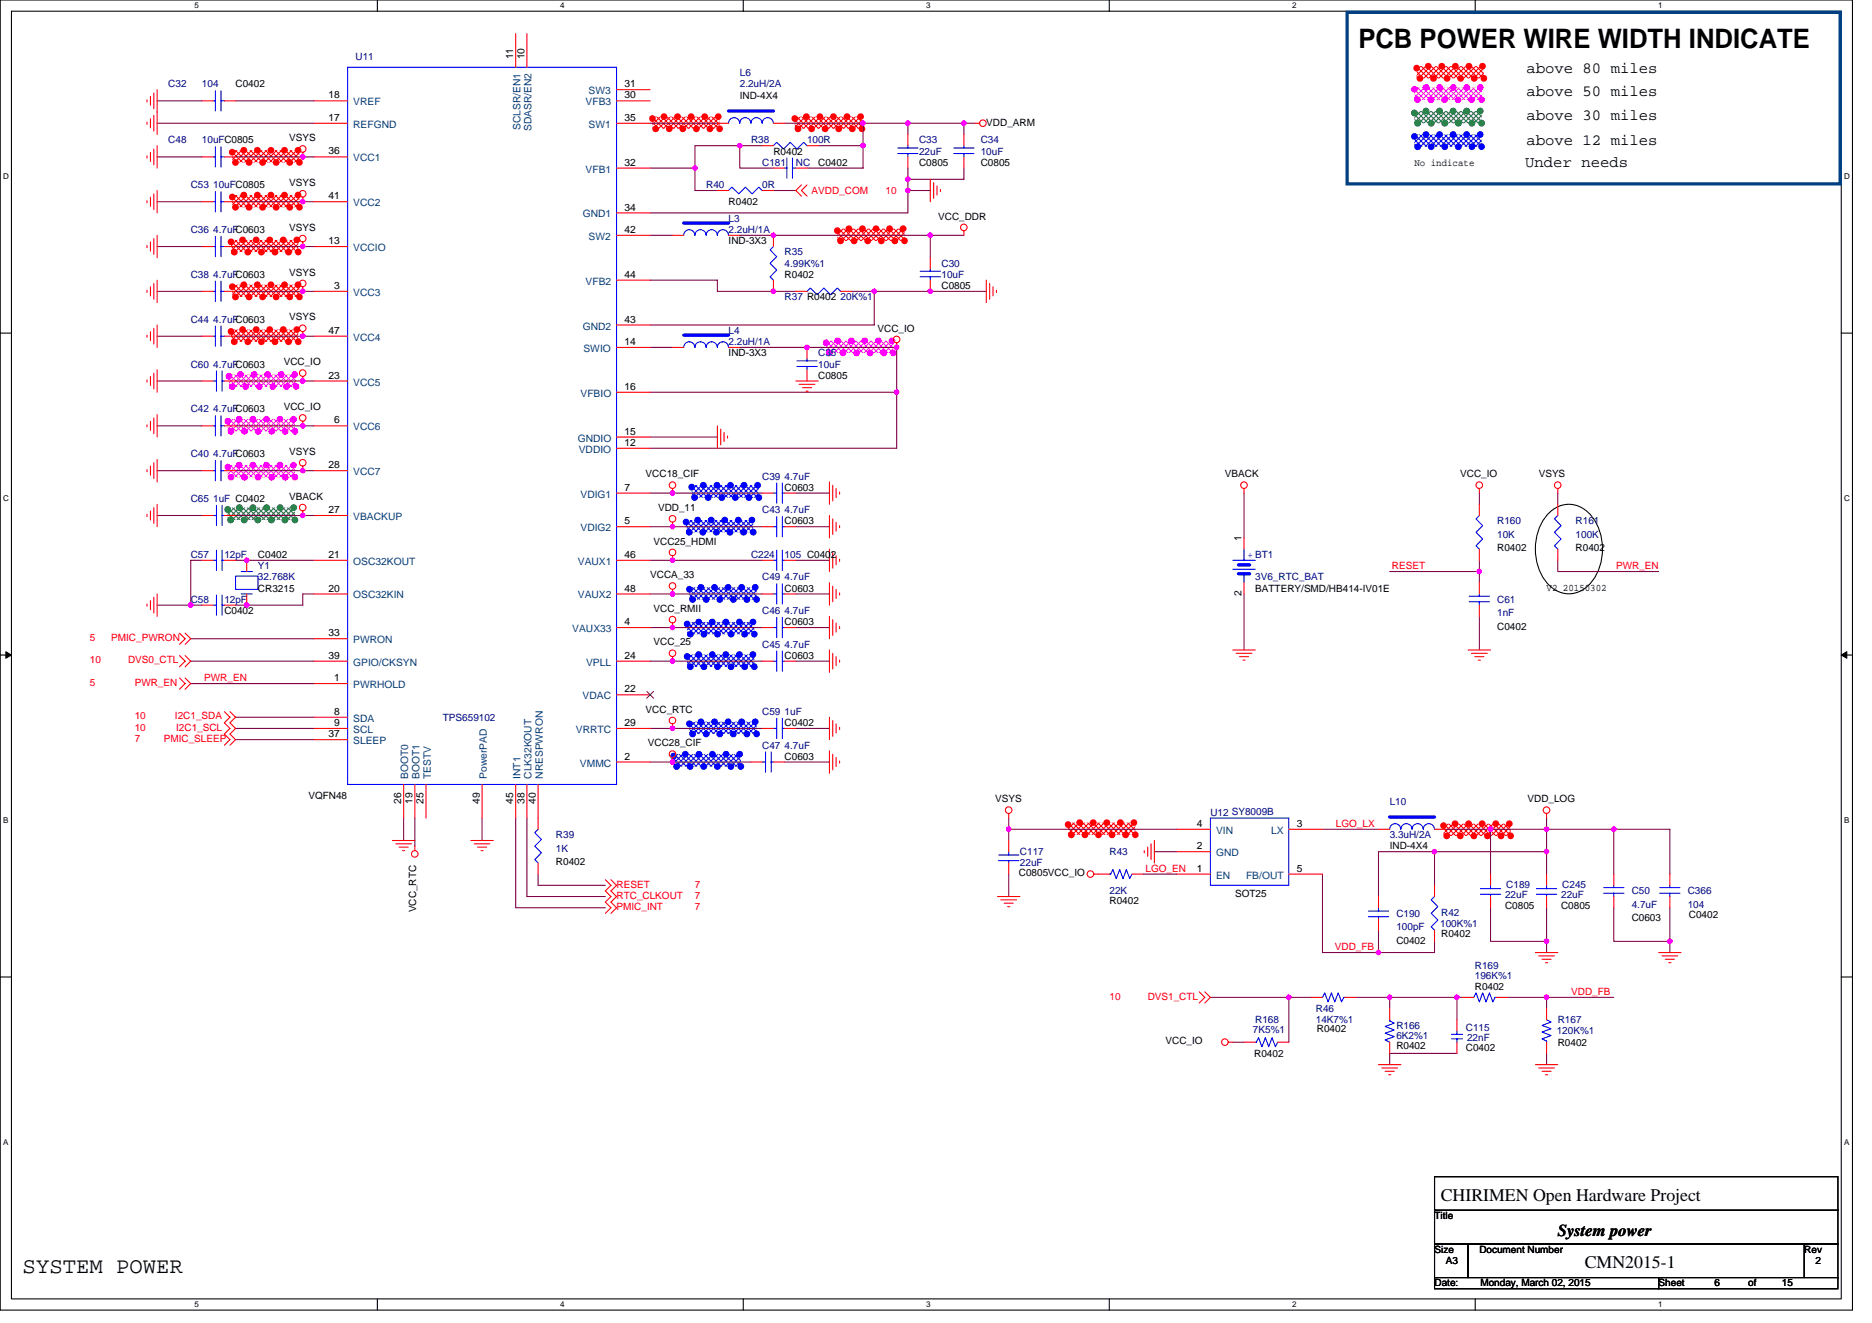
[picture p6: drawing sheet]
<svg xmlns="http://www.w3.org/2000/svg" width="297mm" height="210mm" viewBox="0 0 297 210" stroke-linecap="round" stroke-linejoin="round" font-family="sans-serif">
<path d="M0 0h293.9v207.9h-293.9zM1.8 1.8h290.4v204.3h-290.4z" fill="none" stroke="#000" stroke-width=".17"/>
<g fill="#fff">
<path d="M30.8 .2h.7v1.4h-.7z"/>
<path d="M30.8 206.3h.7v1.4h-.7z"/>
</g>
<path d="M59.9 0v1.8M59.9 206.1v1.8" fill="none" stroke="#000" stroke-width=".17"/>
<g fill="#fff">
<path d="M88.9 .2h.7v1.4h-.7z"/>
<path d="M88.9 206.3h.7v1.4h-.7z"/>
</g>
<path d="M117.9 0v1.8M117.9 206.1v1.8" fill="none" stroke="#000" stroke-width=".17"/>
<g fill="#fff">
<path d="M147 .2h.7v1.4h-.7z"/>
<path d="M147 206.3h.7v1.4h-.7z"/>
</g>
<path d="M176 0v1.8M176 206.1v1.8" fill="none" stroke="#000" stroke-width=".17"/>
<g fill="#fff">
<path d="M205 .2h.7v1.4h-.7z"/>
<path d="M205 206.3h.7v1.4h-.7z"/>
</g>
<path d="M234.1 0v1.8M234.1 206.1v1.8" fill="none" stroke="#000" stroke-width=".17"/>
<g fill="#fff">
<path d="M263.1 .2h.7v1.4h-.7z"/>
<path d="M263.1 206.3h.7v1.4h-.7z"/>
<path d="M.5 27.3h.9v1.4h-.9z"/>
<path d="M292.6 27.3h.9v1.4h-.9z"/>
<path d="M.5 78.4h.9v1.4h-.9z"/>
<path d="M292.6 78.4h.9v1.4h-.9z"/>
</g>
<path d="M0 52.9h1.8M292.2 52.9h1.7" fill="none" stroke="#000" stroke-width=".17"/>
<g fill="#fff">
<path d="M.5 129.5h.8v1.4h-.8z"/>
<path d="M292.6 129.5h.9v1.4h-.9z"/>
</g>
<path d="M0 103.9h1.8M292.2 103.9h1.7" fill="none" stroke="#000" stroke-width=".17"/>
<path d="M.9 103.4l.9 .5-.9 .5zM292.2 103.9l.8-.5v1z" fill="#000" stroke="#000" stroke-width=".16"/>
<g fill="#fff">
<path d="M.5 180.5h.8v1.4h-.8z"/>
<path d="M292.6 180.5h.9v1.4h-.9z"/>
</g>
<path d="M245.8 81.4a4.4 4.4 0 0 1 6.9 .7 8.7 8.7 0 0 1-.6 10.7 4.4 4.4 0 0 1-6.9-.7 8.8 8.8 0 0 1 .6-10.7zM0 155h1.8M292.2 155h1.7M227.6 186.7h64v5.3h-64zM227.6 192h64v5.4h-64zM227.6 197.4h5.4v5.3h-5.4zM233 197.4h53.3v5.3h-53.3zM286.3 197.4h5.3v5.3h-5.3zM227.6 202.7h35.6v1.8h-35.6zM263.2 202.7h28.4v1.8h-28.4z" fill="none" stroke="#000" stroke-width=".17"/>
<g fill="#00f" stroke="#00f" stroke-width="1.1" stroke-dasharray="0 2.1">
<path d="M224.4 21.3h10.7v2h-10.7z" fill-rule="evenodd"/>
<path d="M109.7 77h10.7v2h-10.7z" fill-rule="evenodd"/>
<path d="M108.9 82.5h10.6v2h-10.6z" fill-rule="evenodd"/>
<path d="M109.4 93.2h10.7v1.9h-10.7z" fill-rule="evenodd"/>
<path d="M109 98.7h10.7v1.9h-10.7z" fill-rule="evenodd"/>
<path d="M109 103.8h10.7v2h-10.7z" fill-rule="evenodd"/>
<path d="M109.4 114.5h10.7v2h-10.7z" fill-rule="evenodd"/>
<path d="M106.9 119.7h10.7v1.9h-10.7z" fill-rule="evenodd"/>
</g>
<g fill="#008000" stroke="#008000" stroke-width="1.1" stroke-dasharray="0 2.1">
<path d="M224.4 17.6h10.7v2h-10.7z" fill-rule="evenodd"/>
<path d="M36.1 80.5h10.7v2h-10.7z" fill-rule="evenodd"/>
</g>
<g fill="#f00" stroke="#f00" stroke-width="1.1" stroke-dasharray="0 2.1">
<path d="M224.8 10.5h10.7v1.9h-10.7z" fill-rule="evenodd"/>
<path d="M126.1 18.5h10.7v1.9h-10.7z" fill-rule="evenodd"/>
<path d="M103.5 18.5h10.7v1.9h-10.7z" fill-rule="evenodd"/>
<path d="M132.9 36.3h10.6v1.9h-10.6z" fill-rule="evenodd"/>
<path d="M36.8 23.8h10.7v2h-10.7z" fill-rule="evenodd"/>
<path d="M36.8 30.9h10.7v2h-10.7z" fill-rule="evenodd"/>
<path d="M36.7 38.1h10.6v1.9h-10.6z" fill-rule="evenodd"/>
<path d="M36.8 45.2h10.7v1.9h-10.7z" fill-rule="evenodd"/>
<path d="M36.7 52.3h10.6v1.9h-10.6z" fill-rule="evenodd"/>
<path d="M169.5 130.5h10.6v2h-10.6z" fill-rule="evenodd"/>
<path d="M229 130.7h10.7v1.9h-10.7z" fill-rule="evenodd"/>
</g>
<path d="M213.8 1.9h78.2v27.3h-78.2z" fill="none" stroke="#004080" stroke-width=".53"/>
<g fill="#f0f" stroke="#f0f" stroke-width="1.1" stroke-dasharray="0 2.1">
<path d="M224.4 13.9h10.7v1.9h-10.7z" fill-rule="evenodd"/>
<path d="M131.1 54.1h10.6v1.9h-10.6z" fill-rule="evenodd"/>
<path d="M36.1 66.5h10.7v2h-10.7z" fill-rule="evenodd"/>
<path d="M36.3 59.4h10.7v1.9h-10.7z" fill-rule="evenodd"/>
<path d="M36.1 73.8h10.7v1.9h-10.7z" fill-rule="evenodd"/>
</g>
<g fill="none" stroke="#800040" stroke-width=".17">
<path d="M24.9 19.6h24.9M24.9 16h7.1M37.4 16h12.4M103.2 19.6h10.6M124.5 19.6h19.6M136.9 19.6v7.1h-8.8M144.1 19.6h8.8v1.7M144.1 19.6v1.7M152.9 19.6h1.8M24.9 24.9h7.1M24.9 39.1h7.1M24.9 32h7.1"/>
<path d="M37.4 24.9h12.4M37.4 39.1h12.4M37.4 32h12.4M103.2 26.7h7.1M103.2 37.3h3.5M117.4 23.1v3.6h5.3M120.9 23.1h-10.6v7.1h3.5M122.7 30.2h3.6M129.8 23.1h7.1M144.1 26.7v7.1h-40.9M144.1 30.2h3.5M147.6 37.3v3.6"/>
<path d="M152.9 37.3h-35.5M152.9 26.7v1.7h-8.8M24.9 46.2h7.1M24.9 53.3h7.1M49.8 46.2h-12.4M49.8 53.3h-12.4M103.2 44.4h10.6v1.8h12.5M103.2 55.1h3.5M117.4 55.1h24.9v16h-39.1M138.7 46.2v5.4h-35.5M156.5 46.2h-21.3M24.9 60.5h7.1"/>
<path d="M24.9 67.6h7.1M24.9 74.7h7.1M37.4 60.5h12.4M37.4 67.6h12.4M37.4 74.7h12.4M103.2 69.3h10.6M103.2 62.2h39.1M120.9 78.2h-17.7M126.3 78.2h5.3M197.4 78.2v7.1M234.7 78.2v1.8M247.2 78.2v1.8"/>
<path d="M24.9 96h7.1M24.9 81.8h7.1M32 88.9h-1.7v7.1M37.4 81.8h12.4M49.8 94.2h-1.8v1.8h-10.6M49.8 88.9h-12.4M103.2 99.6h17.7M103.2 88.9h17.7M120.9 94.2h-17.7M120.9 83.6h-17.7M126.3 99.6h5.3M126.3 94.2h5.3"/>
<path d="M126.3 88.9h5.3M126.3 83.6h5.3M197.4 94.2v8.9M220.5 90.7h14.2M234.7 88.9v3.6M234.7 97.8v5.3M247.2 88.9v1.8h16M30.3 108.5h19.5M30.3 101.3h19.5M30.3 104.9h19.5M37.4 115.6h12.4M37.4 113.8h12.4"/>
<path d="M37.4 117.3h12.4M103.2 115.6h17.7M120.9 104.9h-17.7M126.3 104.9h5.3M126.3 115.6h5.3M64 129.8v3.5M65.8 129.8v4.4M76.5 129.8v3.5M81.8 129.8v14.2h14.3M83.6 129.8v12.4h12.5M85.4 138.7v1.8h10.7M119.2 120.9h-16"/>
<path d="M124.5 120.9h7.1M160.1 129.8v3.5M160.1 138.7v3.5M160.1 131.6h26.6M181.4 138.7h5.3M183.2 135.1h3.5M209.8 131.6h8.9M209.8 138.7v12.4h17.8v-1.7M227.6 135.1v5.4M229.4 131.6h35.6v7.1M236.5 131.6v7.1M245.4 135.1h-26.7v7.1"/>
<path d="M245.4 129.8v8.9M256.1 131.6v7.1M192.1 158.2h16M204.5 158.2v7.2M215.2 158.2h16.9M218.7 147.6v3.5M220.5 158.2v1.8M231.2 158.2v3.6M236.5 144v5.4h8.9M245.4 144v7.1M245.4 158.2v1.8M256.1 158.2h-16.9"/>
<path d="M256.1 144v5.4h8.9M265 144v7.1M195.6 165.4h1.8M231.2 167.1h-10.7v1.8M245.4 167.1v1.8"/>
</g>
<g fill="#f0f" stroke="#f0f" stroke-width=".17">
<circle cx="48" cy="60.4" r=".35"/>
<circle cx="48" cy="46.2" r=".35"/>
<circle cx="48" cy="24.9" r=".35"/>
<circle cx="48" cy="53.3" r=".35"/>
<circle cx="138.7" cy="46.2" r=".35"/>
<circle cx="106.7" cy="104.9" r=".35"/>
<circle cx="106.7" cy="120.9" r=".35"/>
<circle cx="106.7" cy="78.2" r=".35"/>
<circle cx="147.6" cy="46.2" r=".35"/>
<circle cx="106.7" cy="99.6" r=".35"/>
<circle cx="106.7" cy="115.6" r=".35"/>
<circle cx="110.3" cy="26.7" r=".35"/>
<circle cx="122.7" cy="37.3" r=".35"/>
<circle cx="39.1" cy="88.9" r=".35"/>
<circle cx="39.1" cy="96" r=".35"/>
<circle cx="30.3" cy="96" r=".35"/>
<circle cx="147.6" cy="37.3" r=".35"/>
<circle cx="106.7" cy="94.2" r=".35"/>
<circle cx="144" cy="19.5" r=".35"/>
<circle cx="152.9" cy="19.5" r=".35"/>
<circle cx="136.9" cy="23.1" r=".35"/>
<circle cx="144" cy="30.2" r=".35"/>
<circle cx="142.3" cy="55.1" r=".35"/>
<circle cx="128" cy="55.1" r=".35"/>
<circle cx="122.7" cy="46.2" r=".35"/>
<circle cx="48" cy="81.8" r=".35"/>
<circle cx="136.9" cy="19.5" r=".35"/>
<circle cx="106.7" cy="83.6" r=".35"/>
<circle cx="117.4" cy="23.1" r=".35"/>
<circle cx="234.7" cy="90.7" r=".35"/>
<circle cx="144" cy="28.4" r=".35"/>
<circle cx="48" cy="67.6" r=".35"/>
<circle cx="142.3" cy="62.2" r=".35"/>
<circle cx="48" cy="39.1" r=".35"/>
<circle cx="48" cy="74.7" r=".35"/>
<circle cx="48" cy="32" r=".35"/>
<circle cx="245.4" cy="149.3" r=".35"/>
<circle cx="236.5" cy="131.6" r=".35"/>
<circle cx="204.5" cy="158.2" r=".35"/>
<circle cx="245.4" cy="158.2" r=".35"/>
<circle cx="218.7" cy="151.1" r=".35"/>
<circle cx="160" cy="131.6" r=".35"/>
<circle cx="220.5" cy="158.2" r=".35"/>
<circle cx="227.6" cy="135.1" r=".35"/>
<circle cx="245.4" cy="131.6" r=".35"/>
<circle cx="256.1" cy="131.6" r=".35"/>
<circle cx="106.7" cy="88.9" r=".35"/>
<circle cx="231.2" cy="158.2" r=".35"/>
<circle cx="264.9" cy="149.3" r=".35"/>
<circle cx="245.4" cy="135.1" r=".35"/>
</g>
<g fill="none" stroke="#f00" stroke-width=".17">
<path d="M23.3 19.4v.3M23.3 15.8v.4M23.9 18.8v1.5M23.9 15.3v1.4M24.4 18.3v2.5M24.4 14.8v2.5M24.9 14.2v7.1M32 16h1.8M35.6 16h1.8M49.8 19.6h5.4M49.8 16h5.4M81.8 5.3v5.4"/>
<path d="M83.6 5.3v5.4M97.8 19.6h5.4M97.8 16h5.4M97.8 14.2h5.4M113.8 19.6h1.8M122.7 19.6h1.8M154.7 19.6h.7M23.3 38.9v.4M23.3 24.7v.4M23.3 31.8v.4M23.9 38.4v1.4M23.9 24.2v1.4"/>
<path d="M23.9 31.3v1.4M24.4 37.9v2.5M24.4 23.6v2.5M24.4 30.8v2.5M24.9 37.3v3.6M24.9 23.1v3.6M24.9 30.2v3.6M32 32h1.8M32 39.1h1.8M32 24.9h1.8M35.6 32h1.8M35.6 39.1h1.8"/>
<path d="M35.6 24.9h1.8M48 38.4v.7M48 24.2v.7M48 31.3v.7M49.8 32h5.4M49.8 39.1h5.4M49.8 24.9h5.4M97.8 37.3h5.4M97.8 26.7h5.4M97.8 33.8h5.4M106.7 37.3h1.8M113.8 30.2h1.8"/>
<path d="M115.6 37.3h1.8M120.9 30.2h1.8M120.9 23.1h1.8M122.7 37.3v1.8M122.7 26.7h1.8M126.3 26.7h1.8M127.2 29.3l-.9 .9 .9 .9M128.1 29.3l-.9 .9 .9 .9M128.1 23.1h1.7M144.1 21.3v1.8M144.1 24.9v1.8M147.6 28.4v3.6"/>
<path d="M148.1 29v2.5M148.7 29.5v1.4M149.2 30.1v.3M152.9 36.6v.7M152.9 21.3v1.8M152.9 24.9v1.8M23.3 46.1v.3M23.3 53.2v.3M23.9 45.5v1.4M23.9 52.6v1.5M23.9 59.7v1.5M24.4 45v2.5"/>
<path d="M24.4 52.1v2.5M24.4 59.2v2.5M24.9 44.4v3.6M24.9 51.6v3.5M24.9 58.7v3.5M32 46.2h1.8M32 53.3h1.8M35.6 46.2h1.8M35.6 53.3h1.8M48 52.6v.7M48 59.7v.8M48 45.5v.7"/>
<path d="M49.8 46.2h5.4M49.8 53.3h5.4M97.8 55.1h5.4M97.8 51.6h5.4M97.8 44.4h5.4M106.7 55.1h1.8M115.6 55.1h1.8M122.7 44.4v1.8M126.3 46.2h1.8M128.1 55.1v1.8M128.1 58.7v1.8M133.4 46.2h1.8"/>
<path d="M142.3 54.4v.7M147.6 40.9v1.8M147.6 44.4v1.8M156.5 44.5v3.5M157 45v2.5M157.6 45.5v1.4M158.1 46.1v.3M23.3 60.3v.3M23.3 67.4v.3M23.3 74.5v.3M23.9 66.8v1.5M23.9 74v1.4"/>
<path d="M24.4 66.3v2.5M24.4 73.4v2.5M24.9 65.8v3.5M24.9 72.9v3.6M32 74.7h1.8M32 67.6h1.8M32 60.5h1.8M35.6 74.7h1.8M35.6 67.6h1.8M35.6 60.5h1.8M48 66.8v.8M48 74v.7"/>
<path d="M49.8 60.5h5.4M49.8 74.7h5.4M49.8 67.6h5.4M97.8 78.2h5.4M97.8 71.1h5.4M97.8 69.3h5.4M97.8 62.2h5.4M106.7 77.5v.7M113.8 67.6v3.5M114.4 68.1v2.5M114.9 68.6v1.5M115.4 69.2v.3"/>
<path d="M120.9 78.2h1.8M124.5 78.2h1.8M126.3 60.5h3.5M126.8 61h2.5M127.3 61.5h1.5M127.9 62.1h.3M131.6 76.5v3.5M132.1 77v2.5M132.7 77.5v1.5M133.2 78.1v.3M197.4 77.5v.7M234.7 77.5v.7"/>
<path d="M247.2 77.5v.7M23.3 81.6v.4M23.3 95.8v.4M23.9 81.1v1.4M23.9 95.3v1.4M24.4 80.5v2.5M24.4 94.8v2.5M24.9 80v3.6M24.9 94.2v3.6M32 88.9h1.8M32 81.8h1.8M32 96h1.8"/>
<path d="M35.6 88.9h1.8M35.6 81.8h1.8M35.6 96h1.8M39.2 88.9v1.8M39.2 94.2v1.8M48 81.1v.7M49.8 88.9h5.4M49.8 81.8h5.4M49.8 94.2h5.4M97.8 88.9h5.4M97.8 83.6h5.4M97.8 94.2h5.4"/>
<path d="M97.8 99.6h5.4M106.7 93.5v.7M106.7 88.2v.7M106.7 82.8v.8M106.7 98.8v.8M120.9 88.9h1.8M120.9 83.6h1.8M120.9 94.2h1.8M120.9 99.6h1.8M124.5 88.9h1.8M124.5 83.6h1.8M124.5 94.2h1.8"/>
<path d="M124.5 99.6h1.8M131.6 81.8v3.5M131.6 97.8v3.5M131.6 92.5v3.5M131.6 87.1v3.6M132.1 82.3v2.5M132.1 98.3v2.5M132.1 93v2.5M132.1 87.7v2.4M132.7 82.8v1.5M132.7 98.8v1.5M132.7 93.5v1.5"/>
<path d="M132.7 88.2v1.4M133.2 83.4v.3M133.2 99.4v.3M133.2 94.1v.3M133.2 88.7v.4M197.4 85.3v1.8M197.4 92.5v1.7M234.7 80v1.8M234.7 87.1v1.8M234.7 92.5v1.7M234.7 96v1.8M247.2 80v1.8"/>
<path d="M247.2 87.1v1.8M28.5 100.5l.9 .8-.9 .9M28.5 104l.9 .9-.9 .9M28.5 107.6l.9 .9-.9 .8M29.4 100.5l.9 .8-.9 .9M29.4 104l.9 .9-.9 .9M29.4 107.6l.9 .9-.9 .8M35.6 112.9l.9 .9-.9 .9 .9 .9-.9 .9 .9 .8-.9 .9M36.5 112.9l.9 .9-.9 .9 .9 .9-.9 .9 .9 .8-.9 .9M49.8 115.6h5.4M49.8 108.5h5.4M49.8 113.8h5.4"/>
<path d="M49.8 104.9h5.4M49.8 101.3h5.4M49.8 117.3h5.4M97.8 115.6h5.4M97.8 110.2h5.4M97.8 104.9h5.4M106.7 104.2v.7M106.7 114.9v.7M120.9 115.6h1.8M120.9 104.9h1.8M124.5 115.6h1.8M124.5 104.9h1.8"/>
<path d="M131.6 103.1v3.6M131.6 113.8v3.5M131.6 119.1v3.6M132.1 103.7v2.5M132.1 114.3v2.5M132.1 119.7v2.5M132.7 104.2v1.4M132.7 114.9v1.4M133.2 104.7v.4M133.2 115.4v.3M195.6 103.1h3.6M196.1 103.7h2.5"/>
<path d="M196.7 104.2h1.4M197.2 104.7h.4M233 103.1h3.5M233.5 103.7h2.5M234 104.2h1.5M234.6 104.7h.3M62.3 133.3h3.5M62.8 133.9h2.5M63.3 134.4h1.5M63.9 135h.3M64 124.5v5.3M65.8 134.2v.8"/>
<path d="M65.8 124.5v5.3M67.6 124.5v5.3M74.7 133.3h3.6M75.2 133.9h2.5M75.8 134.4h1.4M76.3 135h.4M76.5 124.5v5.3M81.8 124.5v5.3M83.6 124.5v5.3M85.4 124.5v7.1M85.4 136.9v1.8M96.1 139.6l.8 .9-.8 .9 .8 .8-.8 .9 .8 .9-.8 .9"/>
<path d="M96.9 139.6l.9 .9-.9 .9 .9 .8-.9 .9 .9 .9-.9 .9M97.8 120.9h5.4M106.7 120.2v.7M119.2 120.9h1.7M122.7 120.9h1.8M132.7 120.2v1.4M133.2 120.7v.4M160.1 129.1v.7M160.1 133.3v1.8M160.1 136.9v1.8M173.6 138.7h2.5M179.6 138.7h1.8"/>
<path d="M181.6 135v.3M182.1 134.4v1.4M182.6 133.9v2.5M183.2 133.3v3.6M186.7 138.7h5.4M186.7 135.1h5.4M186.7 131.6h5.4M204.5 138.7h5.3M204.5 131.6h5.3M218.7 131.6h1.8M227.6 131.6h1.8M236.5 138.7v1.8"/>
<path d="M245.4 129.1v.7M245.4 138.7v1.8M256.1 138.7v1.8M265 138.7v1.8M158.3 142.2h3.5M158.8 142.8h2.5M159.3 143.3h1.5M159.9 143.8h.3M190.3 157.4l.9 .8-.9 .9M191.2 157.4l.9 .8-.9 .9M208.1 158.2h1.7M213.4 158.2h1.8"/>
<path d="M218.7 142.2v1.8M218.7 145.8v1.8M227.6 140.5v1.7M227.6 147.6v1.8M232.1 158.2h1.7M236.5 142.2v1.8M237.4 158.2h1.8M243.6 151.1h3.6M244.2 151.7h2.5M244.7 152.2h1.4M245.2 152.7h.4M245.4 142.2v1.8"/>
<path d="M256.1 142.2v1.8M263.2 151.1h3.5M263.7 151.7h2.5M264.2 152.2h1.5M264.8 152.7h.3M265 142.2v1.8M194.9 165.4h.7M197.4 165.4h1.8M202.7 165.4h1.8M218.7 168.9h3.6M219.3 169.4h2.5M219.8 170h1.4"/>
<path d="M220.3 170.5h.4M220.5 160v1.8M220.5 165.4v1.7M231.2 161.8v1.8M231.2 165.4v1.7M243.6 168.9h3.6M244.2 169.4h2.5M244.7 170h1.4M245.2 170.5h.4M245.4 160v1.8M245.4 165.4v1.7"/>
<circle cx="156" cy="19.5" r=".52"/>
<circle cx="48" cy="23.6" r=".52"/>
<circle cx="48" cy="37.9" r=".52"/>
<circle cx="48" cy="30.7" r=".52"/>
<circle cx="152.9" cy="36.1" r=".52"/>
<circle cx="48" cy="52.1" r=".52"/>
<circle cx="48" cy="59.2" r=".52"/>
<circle cx="48" cy="45" r=".52"/>
<circle cx="142.3" cy="53.9" r=".52"/>
<circle cx="48" cy="66.3" r=".52"/>
<circle cx="48" cy="73.4" r=".52"/>
<circle cx="106.7" cy="77" r=".52"/>
<circle cx="197.4" cy="77" r=".52"/>
<circle cx="234.7" cy="77" r=".52"/>
<circle cx="247.2" cy="77" r=".52"/>
<circle cx="48" cy="80.5" r=".52"/>
<circle cx="106.7" cy="87.6" r=".52"/>
<circle cx="106.7" cy="93" r=".52"/>
<circle cx="106.7" cy="82.3" r=".52"/>
<circle cx="106.7" cy="98.3" r=".52"/>
<circle cx="106.7" cy="103.6" r=".52"/>
<circle cx="106.7" cy="119.6" r=".52"/>
<circle cx="106.7" cy="114.3" r=".52"/>
<circle cx="65.8" cy="135.5" r=".52"/>
<circle cx="160" cy="128.5" r=".52"/>
<circle cx="173" cy="138.7" r=".52"/>
<circle cx="245.4" cy="128.5" r=".52"/>
<circle cx="194.4" cy="165.3" r=".52"/>
</g>
<g fill="none" stroke="#00f" stroke-width=".17">
<path d="M33.8 16h.4M34.2 14.4v3.2M35.1 14.4v3.2M35.1 16h.5M55.2 10.7h42.6v113.8h-42.6zM115.6 19.5a.88 .88 0 0 1 .9-.8 .88 .88 0 0 1 .9 .8 .89 .89 0 0 1 .9-.8 .89 .89 0 0 1 .8 .8M119.2 19.5a.88 .88 0 0 1 .8-.8 .88 .88 0 0 1 .9 .8M120.9 19.5a.88 .88 0 0 1 .9-.8 .88 .88 0 0 1 .9 .8M33.8 32h.4M33.8 39.1h.4M33.8 24.9h.4M34.2 23.3v3.2"/>
<path d="M34.2 30.4v3.2M34.2 37.5v3.2M35.1 32h.5M35.1 23.3v3.2M35.1 30.4v3.2M35.1 37.5v3.2M35.1 39.1h.5M35.1 24.9h.5M108.5 37.3a.88 .88 0 0 1 .9-.9 .88 .88 0 0 1 .9 .9M110.3 37.3a.88 .88 0 0 1 .9-.9 .88 .88 0 0 1 .8 .9M112.1 37.3a.88 .88 0 0 1 .8-.9 .88 .88 0 0 1 .9 .9M113.8 37.3a.88 .88 0 0 1 .9-.9 .88 .88 0 0 1 .9 .9"/>
<path d="M115.6 30.2l.5-.5 1.1 1.1 1.1-1.1 1 1.1 1.1-1.1 .5 .5M122.7 39.1l-.5 .5 1.1 1.1-1.1 1.1 1.1 1-1.1 1.1 .5 .5M122.7 23.1l.6-.5 1 1 1.1-1 1 1 1.1-1 .6 .5M124.5 26.7h.4M124.9 25.1v3.2M125.7 26.7h.6M125.7 25.1v3.2M142.4 24.4h3.3M142.4 23.5h3.3M144.1 23.1v.4M144.1 24.4v.5M151.3 24.4h3.3"/>
<path d="M151.3 23.5h3.3M152.9 23.1v.4M152.9 24.4v.5M33.8 46.2h.4M33.8 53.3h.4M34.2 44.6v3.2M34.2 51.7v3.2M34.4 58.8v3.3M35.1 44.6v3.2M35.1 51.7v3.2M35.1 46.2h.5M35.1 53.3h.5"/>
<path d="M35.2 58.8v3.3M108.5 55.1a.88 .88 0 0 1 .9-.9 .88 .88 0 0 1 .9 .9M110.3 55.1a.88 .88 0 0 1 .9-.9 .88 .88 0 0 1 .8 .9M112.1 55.1a.88 .88 0 0 1 .8-.9 .88 .88 0 0 1 .9 .9M113.8 55.1a.88 .88 0 0 1 .9-.9 .88 .88 0 0 1 .9 .9M126.4 58.1h3.3M126.4 57.3h3.3M128.1 46.2l.5-.5 1.1 1.1 1-1.1 1.1 1.1 1.1-1.1 .5 .5M128.1 56.9v.4M128.1 58.1v.6M146 43.9h3.2M146 43h3.2"/>
<path d="M147.6 42.7v.3M147.6 43.9v.5M33.8 74.7h.4M33.8 67.6h.4M33.8 60.5h.6M34.2 66v3.2M34.2 73.1v3.2M35.1 66v3.2M35.1 73.1v3.2M35.1 74.7h.5M35.1 67.6h.5M35.2 60.5h.4"/>
<path d="M122.7 78.2h.6M123.3 76.6v3.2M124.1 76.6v3.2M124.1 78.2h.4M33.8 88.9h.6M33.8 81.8h.6M33.8 96h.6M34.4 80.2v3.2M34.4 87.3v3.2M34.4 94.4v3.2M35.2 88.9h.4M35.2 80.2v3.2"/>
<path d="M35.2 87.3v3.2M35.2 94.4v3.2M35.2 81.8h.4M35.2 96h.4M37.4 91.4h3.5v2.1h-3.5zM38.3 94.2h1.7M38.3 90.7h1.7M122.7 88.9h.6M122.7 83.6h.6M122.7 94.2h.6M122.7 99.6h.6M123.3 82v3.2"/>
<path d="M123.3 87.3v3.2M123.3 92.6v3.2M123.3 98v3.2M124.1 88.9h.4M124.1 82v3.2M124.1 87.3v3.2M124.1 92.6v3.2M124.1 98v3.2M124.1 83.6h.4M124.1 94.2h.4M124.1 99.6h.4M195.6 88.9h3.6"/>
<path d="M195.6 90.3h3.6M197.4 87.1v1.8M197.4 91.2v1.3M233.1 95.5h3.2M233.1 94.6h3.2M234.7 81.8l-.5 .5 1.1 1.1-1.1 1.1 1.1 1-1.1 1.1 .5 .5M234.7 94.2v.4M234.7 95.5v.5M247.2 81.8l-.5 .5 1 1.1-1 1.1 1 1-1 1.1 .5 .5M121.5 119.3v3.2M122.4 119.3v3.2M122.7 115.6h.6"/>
<path d="M122.7 104.9h.6M123.3 103.3v3.2M123.3 114v3.2M124.1 103.3v3.2M124.1 114v3.2M124.1 115.6h.4M124.1 104.9h.4M85.4 131.6l-.5 .5 1 1.1-1 1 1 1.1-1 1.1 .5 .5M120.9 120.9h.6M122.4 120.9h.3M158.5 135.7h3.2M158.5 136.5h3.2"/>
<path d="M160.1 135.1v.6M160.1 136.5v.4M176.1 138.7h.1l.4-.7 .5 1.4 .6-1.4 .5 1.4 .5-1.4 .6 1.4 .3-.7M192.1 129.8h12.4v10.7h-12.4zM220.5 131.6a.88 .88 0 0 1 .9-.9 .88 .88 0 0 1 .9 .9M222.3 131.6a.88 .88 0 0 1 .9-.9 .88 .88 0 0 1 .8 .9 .89 .89 0 0 1 .9-.9 .89 .89 0 0 1 .9 .9 .89 .89 0 0 1 .9-.9 .89 .89 0 0 1 .9 .9M209.8 158.2l.4-.7 .5 1.5 .6-1.5 .5 1.5 .5-1.5 .6 1.5 .3-.8h.2M217.1 144.5h3.2M217.1 145.4h3.2M218.7 144v.5M218.7 145.4v.4M227.6 142.2l-.5 .6 1.1 1-1.1 1.1 1.1 1.1-1.1 1 .5 .6"/>
<path d="M233.8 158.2l.4-.7 .5 1.5 .6-1.5 .5 1.5 .5-1.5 .6 1.5 .3-.8h.2M234.9 141h3.2M234.9 141.9h3.2M236.5 140.5v.5M236.5 141.9v.3M243.8 141h3.2M243.8 141.9h3.2M245.4 140.5v.5M245.4 141.9v.3M254.5 141.7h3.2M254.5 140.8h3.2M256.1 140.5v.3"/>
<path d="M256.1 141.7v.5M263.4 141.7h3.2M263.4 140.8h3.2M265 140.5v.3M265 141.7v.5M199.2 165.4h.1l.4-.8 .5 1.5 .6-1.5 .5 1.5 .5-1.5 .6 1.5 .3-.7M220.5 161.8v.2l.7 .3-1.4 .6 1.4 .5-1.4 .5 1.4 .6-1.4 .5 .7 .4M230.3 164.8h1.8M230.3 164.1h1.8M231.2 163.6v.5M231.2 164.8v.6M245.4 161.8l.7 .4-1.4 .5 1.4 .5-1.4 .5 1.4 .6-1.4 .5 .7 .4v.2"/>
</g>
<path d="M115.6 17.6h7.1M108.5 35.4h7.1M108.5 53.2h7.1M196.5 89.6h1.8M196.5 91h1.8M220.5 129.6h7.1" fill="none" stroke="#00f" stroke-width=".53"/>
<path d="M102.6 109.7l1.1 1.1M103.7 109.7l-1.1 1.1" fill="none" stroke="#804000" stroke-width=".16"/>
<text font-size="4.3" x="215.5" y="7.7">PCB POWER WIRE WIDTH INDICATE</text>
<text font-size="3.5" x="3.6" y="202">SYSTEM POWER</text>
<g font-size="2.8">
<text x="228.6" y="190.5">CHIRIMEN Open Hardware Project</text>
<text x="251.5" y="201.1">CMN2015-1</text>
</g>
<text font-size="2.6" x="247.2" y="196.2">System power</text>
<g font-size="2.5">
<text x="242.2" y="11.6">above 80 miles</text>
<text x="242.2" y="15.3">above 50 miles</text>
<text x="242.2" y="19">above 30 miles</text>
<text x="242.2" y="22.9">above 12 miles</text>
<text x="242" y="26.5">Under needs</text>
</g>
<g font-size="1.6" fill="#000080">
<text x="56.4" y="9.6">U11</text>
<text x="26.7" y="13.9">C32</text>
<text x="32" y="13.9">104</text>
<text x="117.4" y="12.1">L6</text>
<text x="117.4" y="13.9">2.2uH/2A</text>
<text x="26.7" y="22.8">C48</text>
<text x="32" y="22.8">10uFC0805</text>
<text x="119.2" y="22.8">R38</text>
<text x="128.1" y="22.8">100R</text>
<text x="145.8" y="22.8">C33</text>
<text x="155.6" y="22.8">C34</text>
<text x="30.3" y="29.9">C53 10uFC0805</text>
<text x="112.1" y="29.9">R40</text>
<text x="120.9" y="29.9">0R</text>
<text x="120.9" y="26.3">C181</text>
<text x="126.3" y="26.3">NC</text>
<text x="145.8" y="24.5">22uF</text>
<text x="155.6" y="24.5">10uF</text>
<text x="115.6" y="35.2">L3</text>
<text x="30.3" y="37">C36 4.7uFC0603</text>
<text x="115.6" y="37">2.2uH/1A</text>
<text x="124.5" y="40.5">R35</text>
<text x="30.3" y="44.1">C38 4.7uFC0603</text>
<text x="124.5" y="42.3">4.99K%1</text>
<text x="124.5" y="47.6">R37 R0402</text>
<text x="133.4" y="47.6">20K%1</text>
<text x="149.4" y="42.3">C30</text>
<text x="149.4" y="44.1">10uF</text>
<text x="30.3" y="51.2">C44 4.7uFC0603</text>
<text x="115.6" y="53">L4</text>
<text x="30.3" y="58.3">C60 4.7uFC0603</text>
<text x="115.6" y="54.8">2.2uH/1A</text>
<text x="129.8" y="56.5">C35</text>
<text x="129.8" y="58.3">10uF</text>
<text x="30.3" y="65.4">C42 4.7uFC0603</text>
<text x="30.3" y="72.5">C40 4.7uFC0603</text>
<text x="120.9" y="76.1">C39 4.7uF</text>
<text x="30.3" y="79.7">C65 1uF C0402</text>
<text x="120.9" y="81.4">C43 4.7uF</text>
<text x="237.6" y="83.2">R160</text>
<text x="250" y="83.2">R161</text>
<text x="30.3" y="88.5">C57</text>
<text x="35.6" y="88.5">12pF</text>
<text x="119.2" y="88.5">C224</text>
<text x="124.5" y="88.5">105 C0402</text>
<text x="237.6" y="85.3">10K</text>
<text x="250" y="85.3">100K</text>
<text x="30.3" y="95.7">C58</text>
<text x="35.6" y="95.7">12pF</text>
<text x="40.9" y="90.3">Y1</text>
<text x="40.9" y="92.1">32.768K</text>
<text x="120.9" y="92.1">C49 4.7uF</text>
<text x="199.2" y="92.1">3V6_RTC_BAT</text>
<text x="237.6" y="95.7">C61</text>
<text x="120.9" y="97.4">C46 4.7uF</text>
<text x="237.6" y="97.8">1nF</text>
<text x="120.9" y="102.8">C45 4.7uF</text>
<text x="120.9" y="113.4">C59 1uF</text>
<text x="70.3" y="114.3">TPS659102</text>
<text x="120.9" y="118.8">C47 4.7uF</text>
<text x="192.1" y="129.4">U12 SY8009B</text>
<text x="220.5" y="127.7">L10</text>
<text x="88.2" y="133">R39</text>
<text x="88.2" y="135.1">1K</text>
<text x="161.8" y="135.7">C117</text>
<text x="161.8" y="137.4">22uF</text>
<text x="176.1" y="135.7">R43</text>
<text x="220.5" y="133">3.3uH/2A</text>
<text x="176.1" y="141.9">22K</text>
<text x="238.8" y="142.4">22uF</text>
<text x="239" y="140.8">C189</text>
<text x="247.7" y="142.4">22uF</text>
<text x="247.9" y="140.8">C245</text>
<text x="258.9" y="141.9">C50</text>
<text x="267.8" y="141.9">C366</text>
<text x="221.6" y="145.4">C190</text>
<text x="221.6" y="147.6">100pF</text>
<text x="228.5" y="147">100K%1</text>
<text x="228.7" y="145.3">R42</text>
<text x="258.9" y="144">4.7uF</text>
<text x="267.8" y="144">104</text>
<text x="234" y="153.8">R169</text>
<text x="234" y="155.4">196K%1</text>
<text x="208.8" y="160.5">R46</text>
<text x="198.8" y="163.9">7K5%1</text>
<text x="199.2" y="162.3">R168</text>
<text x="208.8" y="162.3">14K7%1</text>
<text x="221.6" y="163.2">R166</text>
<text x="221.6" y="164.8">6K2%1</text>
<text x="232.6" y="163.6">C115</text>
<text x="232.8" y="165.2">22nF</text>
<text x="247" y="164.1">120K%1</text>
<text x="247.2" y="162.3">R167</text>
</g>
<g font-size="1.6">
<text x="81.4" y="9.4" transform="rotate(-90 81.4 9.4)">11</text>
<text x="83.2" y="9.4" transform="rotate(-90 83.2 9.4)">10</text>
<text x="37.4" y="13.9">C0402</text>
<text x="52.1" y="15.6">18</text>
<text x="99.1" y="15.6">30</text>
<text x="99.1" y="13.8">31</text>
<text x="117.4" y="15.6">IND-4X4</text>
<text x="45.9" y="22.4">VSYS</text>
<text x="52.1" y="19.2">17</text>
<text x="99.1" y="19.2">35</text>
<text x="156.5" y="19.9">VDD_ARM</text>
<text x="45.9" y="29.5">VSYS</text>
<text x="52.1" y="24.5">36</text>
<text x="99.1" y="26.3">32</text>
<text x="122.7" y="24.5">R0402</text>
<text x="129.8" y="26.3">C0402</text>
<text x="145.8" y="26.3">C0805</text>
<text x="155.6" y="26.3">C0805</text>
<text x="224.4" y="26.3">No indicate</text>
<text x="52.1" y="31.6">41</text>
<text x="99.1" y="33.4">34</text>
<text x="115.6" y="32.5">R0402</text>
<text x="148.9" y="34.8">VCC_DDR</text>
<text x="45.9" y="36.6">VSYS</text>
<text x="52.1" y="38.7">13</text>
<text x="99.1" y="37">42</text>
<text x="115.6" y="38.8">IND-3X3</text>
<text x="45.9" y="43.7">VSYS</text>
<text x="53" y="45.8">3</text>
<text x="99.1" y="44.1">44</text>
<text x="124.5" y="44.1">R0402</text>
<text x="149.4" y="45.9">C0805</text>
<text x="45.9" y="50.8">VSYS</text>
<text x="52.1" y="53">47</text>
<text x="99.1" y="51.2">43</text>
<text x="139.3" y="52.6">VCC_IO</text>
<text x="45" y="58">VCC_IO</text>
<text x="99.1" y="54.7">14</text>
<text x="115.6" y="56.5">IND-3X3</text>
<text x="45" y="65.1">VCC_IO</text>
<text x="52.1" y="60.1">23</text>
<text x="99.1" y="61.8">16</text>
<text x="129.8" y="60.1">C0805</text>
<text x="53" y="67.2">6</text>
<text x="99.1" y="70.7">12</text>
<text x="99.1" y="69">15</text>
<text x="45.9" y="72.2">VSYS</text>
<text x="52.1" y="74.3">28</text>
<text x="99.1" y="77.9">7</text>
<text x="102.4" y="75.7">VCC18_CIF</text>
<text x="124.5" y="77.9">C0603</text>
<text x="194.4" y="75.7">VBACK</text>
<text x="231.7" y="75.7">VCC_IO</text>
<text x="244.2" y="75.7">VSYS</text>
<text x="45.9" y="79.3">VBACK</text>
<text x="52.1" y="81.4">27</text>
<text x="99.1" y="83.2">5</text>
<text x="104.4" y="81.1">VDD_11</text>
<text x="124.5" y="83.2">C0603</text>
<text x="40.9" y="88.5">C0402</text>
<text x="52.1" y="88.5">21</text>
<text x="99.1" y="88.5">46</text>
<text x="103.7" y="86.4">VCC25_HDMI</text>
<text x="197" y="85.9" transform="rotate(-90 197 85.9)">1</text>
<text x="237.6" y="87.5">R0402</text>
<text x="250" y="87.5">R0402</text>
<text x="40.9" y="93.9">CR3215</text>
<text x="52.1" y="93.9">20</text>
<text x="99.1" y="93.9">48</text>
<text x="103.2" y="91.7">VCCA_33</text>
<text x="124.5" y="93.9">C0603</text>
<text x="197" y="94.6" transform="rotate(-90 197 94.6)">2</text>
<text x="199.2" y="93.9">BATTERY/SMD/HB414-IV01E</text>
<text x="245.4" y="93.7">V2 20150302</text>
<text x="35.6" y="97.4">C0402</text>
<text x="52.1" y="101">33</text>
<text x="99.1" y="99.2">4</text>
<text x="103.7" y="97.1">VCC_RMII</text>
<text x="124.5" y="99.2">C0603</text>
<text x="237.6" y="99.9">C0402</text>
<text x="52.1" y="104.5">39</text>
<text x="99.1" y="104.5">24</text>
<text x="103.7" y="102.4">VCC_25</text>
<text x="124.5" y="104.5">C0603</text>
<text x="53" y="108.1">1</text>
<text x="53" y="113.4">8</text>
<text x="99.1" y="109.9">22</text>
<text x="102.4" y="113.1">VCC_RTC</text>
<text x="52.1" y="117">37</text>
<text x="53" y="115.2">9</text>
<text x="99.1" y="115.2">29</text>
<text x="102.8" y="118.4">VCC28_CIF</text>
<text x="124.5" y="115.2">C0402</text>
<text x="99.1" y="120.5">2</text>
<text x="124.5" y="120.5">C0603</text>
<text x="48.9" y="126.8">VQFN48</text>
<text x="63.7" y="127.5" transform="rotate(-90 63.7 127.5)">26</text>
<text x="65.4" y="127.5" transform="rotate(-90 65.4 127.5)">19</text>
<text x="67.2" y="127.5" transform="rotate(-90 67.2 127.5)">25</text>
<text x="76.1" y="127.5" transform="rotate(-90 76.1 127.5)">49</text>
<text x="81.4" y="127.5" transform="rotate(-90 81.4 127.5)">45</text>
<text x="83.2" y="127.5" transform="rotate(-90 83.2 127.5)">38</text>
<text x="85" y="127.5" transform="rotate(-90 85 127.5)">40</text>
<text x="157.9" y="127.3">VSYS</text>
<text x="189.9" y="131.2">4</text>
<text x="205.8" y="131.2">3</text>
<text x="242.4" y="127.3">VDD_LOG</text>
<text x="88.2" y="137.3">R0402</text>
<text x="189.9" y="134.7">2</text>
<text x="220.5" y="134.8">IND-4X4</text>
<text x="161.7" y="139">C0805VCC_IO</text>
<text x="176.1" y="143.5">R0402</text>
<text x="189.9" y="138.3">1</text>
<text x="196" y="142.2">SOT25</text>
<text x="205.8" y="138.3">5</text>
<text x="66.1" y="144.7" transform="rotate(-90 66.1 144.7)">VCC_RTC</text>
<text x="221.6" y="149.7">C0402</text>
<text x="228.7" y="148.6">R0402</text>
<text x="238.8" y="144.2">C0805</text>
<text x="247.7" y="144.2">C0805</text>
<text x="258.9" y="146.2">C0603</text>
<text x="268" y="145.6">C0402</text>
<text x="234" y="157">R0402</text>
<text x="185" y="165.7">VCC_IO</text>
<text x="199" y="167.7">R0402</text>
<text x="209" y="163.7">R0402</text>
<text x="221.6" y="166.4">R0402</text>
<text x="232.6" y="166.8">C0402</text>
<text x="247.2" y="165.9">R0402</text>
<text x="227.6" y="193.4">Title</text>
<text x="227.6" y="198.8">Size</text>
<text x="229.4" y="200.6">A3</text>
<text x="234.7" y="198.8">Document Number</text>
<text x="286.3" y="198.8">Rev</text>
<text x="288.1" y="200.6">2</text>
<text x="227.6" y="204.1">Date:</text>
<text x="234.9" y="204.1">Monday, March 02, 2015</text>
<text x="263.2" y="204.1">Sheet</text>
<text x="272.1" y="204.1">6</text>
<text x="277.4" y="204.1">of</text>
<text x="282.7" y="204.1">15</text>
</g>
<g font-size="1.6" fill="#004080">
<text x="56" y="16.7">VREF</text>
<text x="92.9" y="16.7">VFB3</text>
<text x="93.4" y="14.9">SW3</text>
<text x="56" y="20.3">REFGND</text>
<text x="82.6" y="20.6" transform="rotate(-90 82.6 20.6)">SCLSR/EN1</text>
<text x="84.3" y="20.8" transform="rotate(-90 84.3 20.8)">SDASR/EN2</text>
<text x="93.4" y="20.3">SW1</text>
<text x="56" y="25.6">VCC1</text>
<text x="92.9" y="27.4">VFB1</text>
<text x="56" y="32.7">VCC2</text>
<text x="92.5" y="34.5">GND1</text>
<text x="56" y="39.8">VCCIO</text>
<text x="93.4" y="38.1">SW2</text>
<text x="56" y="46.9">VCC3</text>
<text x="92.9" y="45.2">VFB2</text>
<text x="92.5" y="52.3">GND2</text>
<text x="56" y="54.1">VCC4</text>
<text x="92.6" y="55.8">SWIO</text>
<text x="56" y="61.2">VCC5</text>
<text x="92.1" y="62.9">VFBIO</text>
<text x="56" y="68.3">VCC6</text>
<text x="91.7" y="70.1">GNDIO</text>
<text x="91.8" y="71.8">VDDIO</text>
<text x="56" y="75.4">VCC7</text>
<text x="56" y="82.5">VBACKUP</text>
<text x="92.1" y="79">VDIG1</text>
<text x="56" y="89.6">OSC32KOUT</text>
<text x="91.7" y="89.6">VAUX1</text>
<text x="92.1" y="84.3">VDIG2</text>
<text x="56" y="95">OSC32KIN</text>
<text x="91.7" y="95">VAUX2</text>
<text x="90.8" y="100.3">VAUX33</text>
<text x="56" y="102.1">PWRON</text>
<text x="56" y="105.6">GPIO/CKSYN</text>
<text x="93" y="105.6">VPLL</text>
<text x="56" y="109.2">PWRHOLD</text>
<text x="92.5" y="111">VDAC</text>
<text x="56" y="116.3">SCL</text>
<text x="56" y="114.5">SDA</text>
<text x="56" y="118.1">SLEEP</text>
<text x="91.4" y="116.3">VRRTC</text>
<text x="64.8" y="123.6" transform="rotate(-90 64.8 123.6)">BOOT0</text>
<text x="66.6" y="123.6" transform="rotate(-90 66.6 123.6)">BOOT1</text>
<text x="68.3" y="123.6" transform="rotate(-90 68.3 123.6)">TESTV</text>
<text x="77.2" y="123.6" transform="rotate(-90 77.2 123.6)">PowerPAD</text>
<text x="82.6" y="123.6" transform="rotate(-90 82.6 123.6)">INT1</text>
<text x="84.3" y="123.6" transform="rotate(-90 84.3 123.6)">CLK32KOUT</text>
<text x="86.1" y="123.6" transform="rotate(-90 86.1 123.6)">NRESPWRON</text>
<text x="92" y="121.6">VMMC</text>
<text x="193" y="135.8">GND</text>
<text x="193" y="132.3">VIN</text>
<text x="201.7" y="132.3">LX</text>
<text x="193" y="139.4">EN</text>
<text x="197.7" y="139.4">FB/OUT</text>
</g>
<g font-size="1.6" fill="#f00">
<text x="128.8" y="30.8">AVDD_COM</text>
<text x="140.5" y="30.8">10</text>
<text x="220.9" y="90.3">RESET</text>
<text x="256.4" y="90.3">PWR_EN</text>
<text x="14.3" y="101.7">5</text>
<text x="17.6" y="101.7">PMIC_PWRON</text>
<text x="14.3" y="105.3">10</text>
<text x="20.3" y="105.3">DVS0_CTL</text>
<text x="14.3" y="108.8">5</text>
<text x="21.4" y="108.8">PWR_EN</text>
<text x="32.4" y="108.1">PWR_EN</text>
<text x="21.4" y="114.2">10</text>
<text x="21.4" y="117.7">7</text>
<text x="21.4" y="115.9">10</text>
<text x="26" y="117.7">PMIC_SLEEP</text>
<text x="27.8" y="114.2">I2C1_SDA</text>
<text x="28" y="115.9">I2C1_SCL</text>
<text x="212" y="131.2">LGO_LX</text>
<text x="97.8" y="142.6">RTC_CLKOUT</text>
<text x="97.8" y="140.8">RESET</text>
<text x="110.3" y="142.6">7</text>
<text x="110.3" y="140.8">7</text>
<text x="181.8" y="138.3">LGO_EN</text>
<text x="97.8" y="144.4">PMIC_INT</text>
<text x="110.3" y="144.4">7</text>
<text x="211.8" y="150.8">VDD_FB</text>
<text x="176.1" y="158.6">10</text>
<text x="182.1" y="158.6">DVS1_CTL</text>
<text x="249.3" y="157.9">VDD_FB</text>
</g>
<text font-size="1.6" fill="#00f" x="197.9" y="88.5">+ BT1</text>
<g font-size="1.3">
<text x="30.8" y="1.3">5</text>
<text x="88.9" y="1.3">4</text>
<text x="147" y="1.3">3</text>
<text x="205" y="1.3">2</text>
<text x="263.1" y="1.3">1</text>
<text x=".5" y="28.4">D</text>
<text x="292.6" y="28.4">D</text>
<text x=".5" y="79.5">C</text>
<text x="292.6" y="79.5">C</text>
<text x=".5" y="130.6">B</text>
<text x="292.6" y="130.6">B</text>
<text x=".5" y="181.7">A</text>
<text x="292.6" y="181.7">A</text>
<text x="30.8" y="207.4">5</text>
<text x="88.9" y="207.4">4</text>
<text x="147" y="207.4">3</text>
<text x="205" y="207.4">2</text>
<text x="263.1" y="207.4">1</text>
</g>
</svg>
